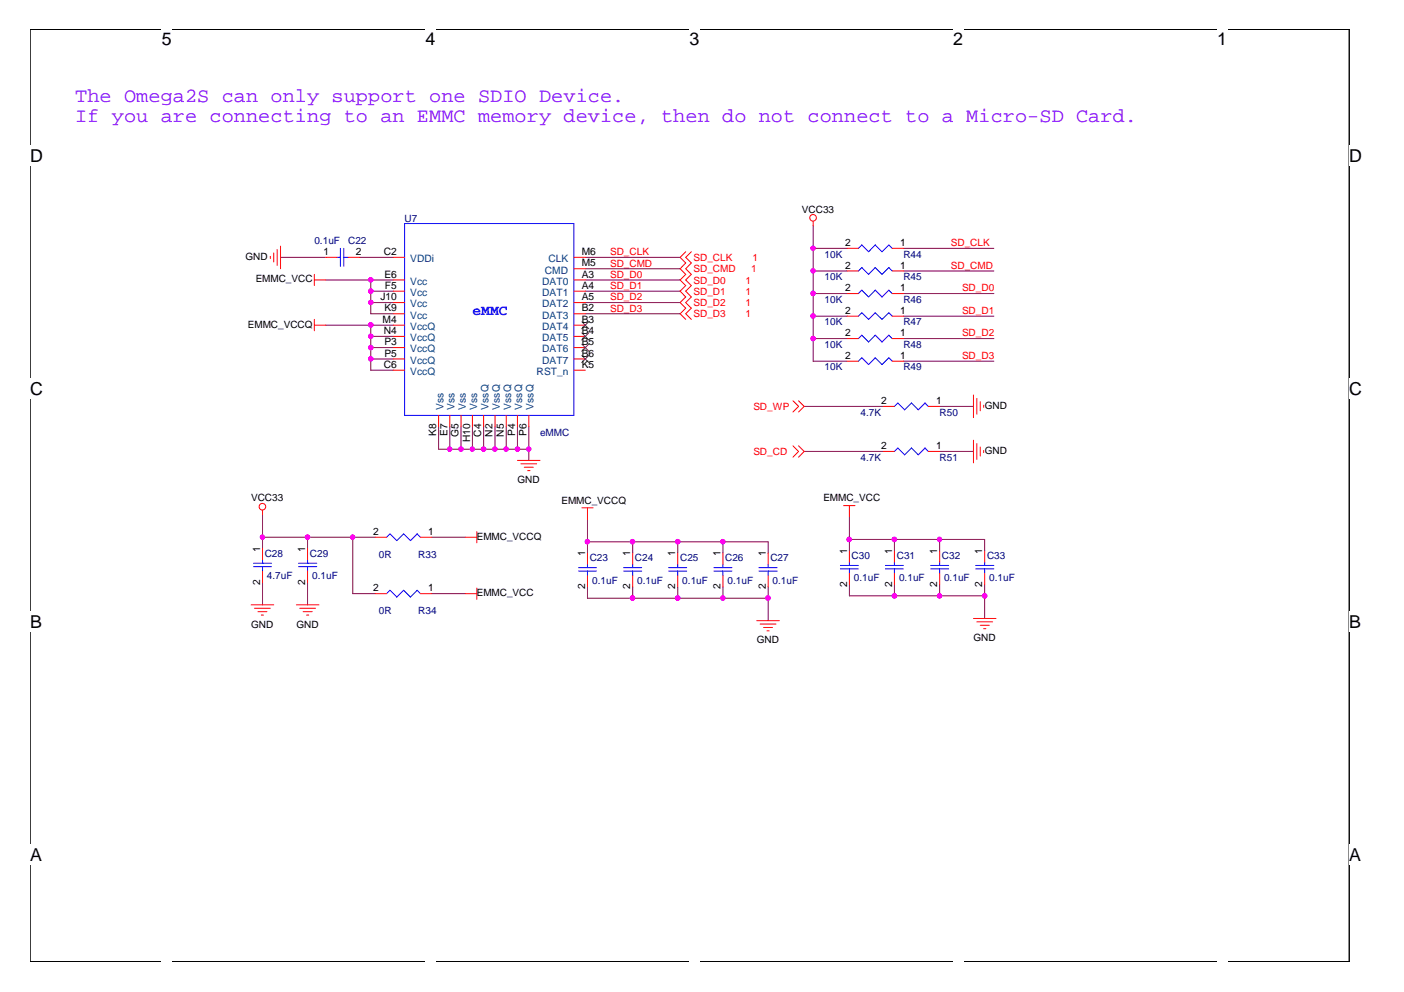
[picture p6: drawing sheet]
<svg xmlns="http://www.w3.org/2000/svg" width="297mm" height="210mm" viewBox="0 0 297 210" stroke-linecap="round" stroke-linejoin="round" font-family="sans-serif">
<path d="M6.3 6.2h279.2v197.3h-279.2z" fill="none" stroke="#000" stroke-width=".21"/>
<g fill="#fff">
<path d="M34.2 6.2h2.2v4.3h-2.2z"/>
<path d="M34.2 203.5h2.2v.1h-2.2z"/>
<path d="M90 6.2h2.2v4.3h-2.2z"/>
<path d="M90 203.5h2.2v.1h-2.2z"/>
<path d="M145.9 6.2h2.1v4.3h-2.1z"/>
<path d="M145.9 203.5h2.1v.1h-2.1z"/>
<path d="M201.7 6.2h2.1v4.3h-2.1z"/>
<path d="M201.7 203.5h2.1v.1h-2.1z"/>
<path d="M257.5 6.2h2.1v4.3h-2.1z"/>
<path d="M257.5 203.5h2.1v.1h-2.1z"/>
<path d="M6.3 30.9h2.8v4.2h-2.8z"/>
<path d="M285.5 30.9h2.7v4.2h-2.7z"/>
<path d="M6.3 80.2h2.8v4.2h-2.8z"/>
<path d="M285.5 80.2h2.7v4.2h-2.7z"/>
<path d="M6.3 129.5h2.6v4.2h-2.6z"/>
<path d="M285.5 129.5h2.5v4.2h-2.5z"/>
<path d="M6.3 178.8h2.6v4.2h-2.6z"/>
<path d="M285.5 178.8h2.5v4.2h-2.5z"/>
</g>
<g fill="none" stroke="#800040" stroke-width=".21">
<path d="M59.4 54.5h9.5M68.9 59.2h14.3M76.1 54.5h7.1M78.4 59.2v7.2h4.8M123.8 59.2h20.1M123.8 54.5h20.1M123.8 56.9h20.1M172 47.8v28.6h7.2M172 52.5h7.2M172 57.3h7.2M191.1 52.5h19.2M191.1 57.3h19.2"/>
<path d="M68.9 68.8h14.3M78.4 68.8v9.5h4.8M78.4 64h4.8M78.4 61.6h4.8M78.4 76h4.8M78.4 73.5h4.8M78.4 71.2h4.8M123.8 66.4h20.1M123.8 64h20.1M123.8 61.6h20.1M172 62.1h7.2M172 71.6h7.2"/>
<path d="M172 66.9h7.2M191.1 76.4h19.2M191.1 62.1h19.2M191.1 71.6h19.2M191.1 66.9h19.2M92.8 90.3v4.8h19.1M95.2 90.3v4.8M97.5 90.3v4.8M99.9 90.3v4.8M102.3 90.3v4.8M104.7 90.3v4.8M107.1 90.3v4.8"/>
<path d="M109.5 90.3v4.8M111.9 90.3v7.1M170.1 86h16.8M170.1 95.5h16.8M198.8 86h7.2M198.8 95.5h7.2M55.5 113.7h23.9M55.5 108.9v7.1M65.1 113.7v2.3M74.6 113.7v11.9h4.8M91.4 113.7h7.1M124.3 109.9v7.1"/>
<path d="M124.3 114.7h38.2v2.3M133.9 114.7v2.3M143.4 114.7v2.3M153 114.7v2.3M179.7 109.4v7.2M179.7 114.1h28.6v2.5M189.2 114.1v2.5M198.8 114.1v2.5M55.5 123.2v4.8M65.1 123.2v4.8M91.4 125.6h7.1M124.3 124.2v2.4h38.2"/>
<path d="M133.9 124.2v2.4M143.4 124.2v2.4M153 124.2v2.4M162.5 124.2v7.1M179.7 123.7v2.4h28.6M189.2 123.7v2.4M198.8 123.7v2.4M208.3 123.7v7.2"/>
</g>
<g fill="#f0f" stroke="#f0f" stroke-width=".21">
<circle cx="152.9" cy="114.6" r=".46"/>
<circle cx="143.4" cy="114.6" r=".47"/>
<circle cx="133.8" cy="114.6" r=".47"/>
<circle cx="133.8" cy="126.5" r=".47"/>
<circle cx="162.5" cy="126.5" r=".47"/>
<circle cx="152.9" cy="126.5" r=".46"/>
<circle cx="143.4" cy="126.5" r=".47"/>
<circle cx="179.7" cy="114.1" r=".47"/>
<circle cx="189.2" cy="114.1" r=".47"/>
<circle cx="198.8" cy="114.1" r=".46"/>
<circle cx="189.2" cy="126.1" r=".47"/>
<circle cx="208.3" cy="126.1" r=".47"/>
<circle cx="198.8" cy="126.1" r=".46"/>
<circle cx="124.3" cy="114.6" r=".46"/>
<circle cx="78.4" cy="59.2" r=".46"/>
<circle cx="78.4" cy="64" r=".46"/>
<circle cx="78.4" cy="61.6" r=".47"/>
<circle cx="78.4" cy="71.1" r=".46"/>
<circle cx="78.4" cy="68.8" r=".47"/>
<circle cx="78.4" cy="75.9" r=".46"/>
<circle cx="78.4" cy="73.5" r=".47"/>
<circle cx="95.1" cy="95" r=".45"/>
<circle cx="111.9" cy="95" r=".45"/>
<circle cx="109.5" cy="95" r=".46"/>
<circle cx="107.1" cy="95" r=".45"/>
<circle cx="104.7" cy="95" r=".46"/>
<circle cx="102.3" cy="95" r=".46"/>
<circle cx="99.9" cy="95" r=".45"/>
<circle cx="97.5" cy="95" r=".46"/>
<circle cx="74.6" cy="113.7" r=".45"/>
<circle cx="65.1" cy="113.7" r=".46"/>
<circle cx="55.5" cy="113.7" r=".45"/>
<circle cx="172" cy="57.3" r=".45"/>
<circle cx="172" cy="52.5" r=".45"/>
<circle cx="172" cy="62.1" r=".46"/>
<circle cx="172" cy="71.6" r=".46"/>
<circle cx="172" cy="66.9" r=".46"/>
</g>
<g fill="none" stroke="#f00" stroke-width=".21">
<path d="M57.2 54.2v.5M57.9 53.5v1.9M58.6 52.8v3.3M59.4 52.1v4.8M66.5 58.1v2.3M66.5 59.2h2.4M68.9 54.5h2.4M73.7 54.5h2.4M83.2 59.2h2.4M83.2 54.5h2.4M121.4 59.2h2.4M121.4 54.5h2.4"/>
<path d="M121.4 56.9h2.4M145.1 53.3l-1.2 1.2 1.2 1.1-1.2 1.3 1.2 1.2-1.2 1.1 1.2 1.2-1.2 1.2 1.2 1.2-1.2 1.2 1.2 1.2-1.2 1.2 1.2 1.2M146.3 53.3l-1.2 1.2 1.2 1.1-1.2 1.3 1.2 1.2-1.2 1.1 1.2 1.2-1.2 1.2 1.2 1.2-1.2 1.2 1.2 1.2-1.2 1.2 1.2 1.2M172 46.8v1M179.2 52.5h2.4M179.2 57.3h2.4M188.8 52.5h2.3M188.8 57.3h2.3M66.5 68.8h2.4M66.5 67.6v2.4M83.2 68.8h2.4M83.2 61.6h2.4"/>
<path d="M83.2 64h2.4M83.2 66.4h2.4M83.2 71.2h2.4M83.2 73.5h2.4M83.2 76h2.4M83.2 78.3h2.4M121.4 68.8h2.4M121.4 61.6h2.4M121.4 64h2.4M121.4 66.4h2.4M121.4 71.2h2.4M121.4 73.5h2.4"/>
<path d="M121.4 76h2.4M121.4 78.3h2.4M179.2 76.4h2.4M179.2 66.9h2.4M179.2 62.1h2.4M179.2 71.6h2.4M188.8 76.4h2.3M188.8 66.9h2.3M188.8 62.1h2.3M188.8 71.6h2.3M92.8 87.9v2.4M95.2 87.9v2.4"/>
<path d="M97.5 87.9v2.4M99.9 87.9v2.4M102.3 87.9v2.4M104.7 87.9v2.4M107.1 87.9v2.4M109.5 97.4h4.8M109.5 87.9v2.4M110.2 98.1h3.3M110.9 98.9h1.9M111.6 99.6h.5M111.9 87.9v2.4M167.8 84.8l1.2 1.2-1.2 1.2"/>
<path d="M167.8 94.3l1.2 1.2-1.2 1.2M169 84.8l1.1 1.2-1.1 1.2M169 94.3l1.1 1.2-1.1 1.2M186.9 86h2.3M186.9 95.5h2.3M196.4 86h2.4M196.4 95.5h2.4M206 83.6v4.8M206 93.1v4.8M206.7 84.3v3.3M206.7 93.9v3.3M207.4 85v1.9"/>
<path d="M207.4 94.6v1.9M208.1 85.7v.5M208.1 95.3v.5M55.5 108v.9M55.5 116v2.5M65.1 116v2.5M79.4 113.7h2.4M88.9 113.7h2.5M98.5 113.7h2.4M100.9 112.5v2.4M123.1 107.5h2.4M124.3 107.5v2.4"/>
<path d="M124.3 117v2.4M133.9 117v2.4M143.4 117v2.4M153 117v2.4M162.5 117v2.4M178.5 107h2.4M179.7 107v2.4M179.7 116.6v2.3M189.2 116.6v2.3M198.8 116.6v2.3M208.3 116.6v2.3M53.1 128h4.8"/>
<path d="M53.8 128.7h3.4M54.6 129.4h1.9M55.3 130.1h.5M55.5 120.8v2.4M62.7 128h4.8M63.4 128.7h3.4M64.1 129.4h1.9M64.9 130.1h.4M65.1 120.8v2.4M79.4 125.6h2.4M88.9 125.6h2.5M98.5 125.6h2.4"/>
<path d="M100.9 124.4v2.4M124.3 121.8v2.4M133.9 121.8v2.4M143.4 121.8v2.4M153 121.8v2.4M160.1 131.3h4.8M160.8 132.1h3.4M161.5 132.8h1.9M162.3 133.5h.4M162.5 121.8v2.4M179.7 121.3v2.4M189.2 121.3v2.4"/>
<path d="M198.8 121.3v2.4M206 130.9h4.7M206.7 131.6h3.3M207.4 132.3h1.9M208.1 133h.5M208.3 121.3v2.4"/>
<circle cx="172" cy="46.1" r=".7"/>
<circle cx="55.5" cy="107.2" r=".7"/>
</g>
<g fill="none" stroke="#00f" stroke-width=".21">
<path d="M71.3 54.5h.7M72 52.5v3.9M72.7 54.5h1M72.7 52.5v3.9M85.6 47.3h35.8v40.6h-35.8zM181.6 52.5l.7-.7 1.5 1.5 1.4-1.5 1.4 1.5 1.4-1.5 .8 .7M181.6 57.3l.7-.7 1.5 1.5 1.4-1.5 1.4 1.5 1.4-1.5 .8 .7M181.6 76.4l.7-.7 1.5 1.4 1.4-1.4 1.4 1.4 1.4-1.4 .8 .7M181.6 66.9l.7-.7 1.5 1.4 1.4-1.4 1.4 1.4 1.4-1.4 .8 .7M181.6 62.1l.7-.7 1.5 1.4 1.4-1.4 1.4 1.4 1.4-1.4 .8 .7M181.6 71.6l.7-.7 1.5 1.5 1.4-1.5 1.4 1.5 1.4-1.5 .8 .7M189.2 86l.7-.7 1.5 1.4 1.4-1.4 1.5 1.4 1.4-1.4 .7 .7"/>
<path d="M189.2 95.5l.7-.7 1.5 1.4 1.4-1.4 1.5 1.4 1.4-1.4 .7 .7M53.6 119.2h3.8M53.6 119.9h3.8M55.5 118.5v.7M55.5 119.9v.9M63.2 119.2h3.8M63.2 119.9h3.8M65.1 118.5v.7M65.1 119.9v.9M81.8 113.7l.7-.7 1.4 1.4 1.5-1.4 1.4 1.4 1.5-1.4 .6 .7M124.3 119.4v.7M133.9 119.4v.7"/>
<path d="M143.4 119.4v.7M153 119.4v.7M162.5 119.4v.7M177.8 119.6h3.8M179.7 118.9v.7M187.3 119.6h3.8M189.2 118.9v.7M196.9 119.6h3.8M198.8 118.9v.7M206.4 119.6h3.9M208.3 118.9v.7M81.8 125.6l.7-.7 1.4 1.4 1.5-1.4 1.4 1.4 1.5-1.4 .6 .7"/>
<path d="M122.4 120.1h3.8M122.4 120.8h3.8M124.3 120.8v1M132 120.1h3.8M132 120.8h3.8M133.9 120.8v1M141.5 120.1h3.8M141.5 120.8h3.8M143.4 120.8v1M151 120.1h3.9M151 120.8h3.9M153 120.8v1"/>
<path d="M160.6 120.1h3.8M160.6 120.8h3.8M162.5 120.8v1M177.8 120.4h3.8M179.7 120.4v.9M187.3 120.4h3.8M189.2 120.4v.9M196.9 120.4h3.8M198.8 120.4v.9M206.4 120.4h3.9M208.3 120.4v.9"/>
</g>
<path d="M123.1 68.1l1.5 1.5M123.1 70.5l1.5 1.4M123.1 72.8l1.5 1.5M123.1 75.2l1.5 1.5M124.5 68.1l-1.4 1.5M124.5 70.5l-1.4 1.4M124.5 72.8l-1.4 1.5M124.5 75.2l-1.4 1.5" fill="none" stroke="#804000" stroke-width=".21"/>
<g font-size="4.3" fill="#8000ff">
<text x="15.9" y="21.6">The Omega2S can only support one SDIO Device.</text>
<text x="15.9" y="25.9">If you are connecting to an EMMC memory device, then do not connect to a Micro-SD Card.</text>
</g>
<g font-size="3.8">
<text x="34.2" y="9.6">5</text>
<text x="90" y="9.6">4</text>
<text x="145.9" y="9.6">3</text>
<text x="201.7" y="9.6">2</text>
<text x="257.5" y="9.6">1</text>
<text x="6.3" y="34.3">D</text>
<text x="285.5" y="34.3">D</text>
<text x="6.3" y="83.5">C</text>
<text x="285.5" y="83.5">C</text>
<text x="6.3" y="132.9">B</text>
<text x="285.5" y="132.9">B</text>
<text x="6.3" y="182.2">A</text>
<text x="285.5" y="182.2">A</text>
</g>
<text font-size="3.1" fill="#00f" x="99.9" y="66.6">eMMC</text>
<g font-size="2.2">
<text x="68.5" y="53.9">1</text>
<text x="75.3" y="53.9">2</text>
<text x="81.2" y="53.9">C2</text>
<text x="123.1" y="53.9">M6</text>
<text x="178.8" y="52">2</text>
<text x="190.4" y="52">1</text>
<text x="81.3" y="58.7">E6</text>
<text x="123.1" y="56.4">M5</text>
<text x="123.1" y="58.7">A3</text>
<text x="178.8" y="56.8">2</text>
<text x="190.4" y="56.8">1</text>
<text x="80.5" y="63.5">J10</text>
<text x="81.3" y="65.9">K9</text>
<text x="81.4" y="61.1">F5</text>
<text x="123.1" y="61.1">A4</text>
<text x="123.1" y="63.5">A5</text>
<text x="123.1" y="65.9">B2</text>
<text x="178.8" y="61.6">2</text>
<text x="190.4" y="61.6">1</text>
<text x="80.9" y="68.3">M4</text>
<text x="81.2" y="70.7">N4</text>
<text x="123.1" y="68.3">B3</text>
<text x="123.1" y="70.7">B4</text>
<text x="178.8" y="66.4">2</text>
<text x="178.8" y="71.1">2</text>
<text x="190.4" y="66.4">1</text>
<text x="190.4" y="71.1">1</text>
<text x="81.2" y="77.8">C6</text>
<text x="81.3" y="73">P3</text>
<text x="81.3" y="75.5">P5</text>
<text x="123.1" y="77.8">K5</text>
<text x="123.1" y="73">B5</text>
<text x="123.1" y="75.5">B6</text>
<text x="178.8" y="75.9">2</text>
<text x="190.4" y="75.9">1</text>
<text x="186.4" y="85.5">2</text>
<text x="198" y="85.5">1</text>
<text x="92.3" y="92.3" transform="rotate(-90 92.3 92.3)">K8</text>
<text x="94.7" y="92.3" transform="rotate(-90 94.7 92.3)">E7</text>
<text x="97" y="92.5" transform="rotate(-90 97 92.5)">G5</text>
<text x="99.4" y="93.6" transform="rotate(-90 99.4 93.6)">H10</text>
<text x="101.8" y="92.4" transform="rotate(-90 101.8 92.4)">C4</text>
<text x="104.2" y="92.4" transform="rotate(-90 104.2 92.4)">N2</text>
<text x="106.6" y="92.4" transform="rotate(-90 106.6 92.4)">N5</text>
<text x="109" y="92.3" transform="rotate(-90 109 92.3)">P4</text>
<text x="111.4" y="92.3" transform="rotate(-90 111.4 92.3)">P6</text>
<text x="186.4" y="95">2</text>
<text x="198" y="95">1</text>
<text x="79" y="113.2">2</text>
<text x="90.6" y="113.2">1</text>
<text x="55" y="116.8" transform="rotate(-90 55 116.8)">1</text>
<text x="64.6" y="116.8" transform="rotate(-90 64.6 116.8)">1</text>
<text x="123.8" y="117.7" transform="rotate(-90 123.8 117.7)">1</text>
<text x="133.3" y="117.7" transform="rotate(-90 133.3 117.7)">1</text>
<text x="142.9" y="117.7" transform="rotate(-90 142.9 117.7)">1</text>
<text x="152.4" y="117.7" transform="rotate(-90 152.4 117.7)">1</text>
<text x="162" y="117.7" transform="rotate(-90 162 117.7)">1</text>
<text x="179.2" y="117.3" transform="rotate(-90 179.2 117.3)">1</text>
<text x="188.7" y="117.3" transform="rotate(-90 188.7 117.3)">1</text>
<text x="198.3" y="117.3" transform="rotate(-90 198.3 117.3)">1</text>
<text x="207.8" y="117.3" transform="rotate(-90 207.8 117.3)">1</text>
<text x="55" y="123.7" transform="rotate(-90 55 123.7)">2</text>
<text x="64.6" y="123.7" transform="rotate(-90 64.6 123.7)">2</text>
<text x="79" y="125.1">2</text>
<text x="90.6" y="125.1">1</text>
<text x="123.8" y="124.7" transform="rotate(-90 123.8 124.7)">2</text>
<text x="133.3" y="124.7" transform="rotate(-90 133.3 124.7)">2</text>
<text x="142.9" y="124.7" transform="rotate(-90 142.9 124.7)">2</text>
<text x="152.4" y="124.7" transform="rotate(-90 152.4 124.7)">2</text>
<text x="162" y="124.7" transform="rotate(-90 162 124.7)">2</text>
<text x="179.2" y="124.2" transform="rotate(-90 179.2 124.2)">2</text>
<text x="188.7" y="124.2" transform="rotate(-90 188.7 124.2)">2</text>
<text x="198.3" y="124.2" transform="rotate(-90 198.3 124.2)">2</text>
<text x="207.8" y="124.2" transform="rotate(-90 207.8 124.2)">2</text>
</g>
<g font-size="2.2" fill="#004080">
<text x="86.8" y="55.5">VDDi</text>
<text x="115.3" y="57.9">CMD</text>
<text x="116" y="55.5">CLK</text>
<text x="86.8" y="60.3">Vcc</text>
<text x="86.8" y="62.6">Vcc</text>
<text x="86.8" y="65">Vcc</text>
<text x="114.7" y="60.3">DAT0</text>
<text x="114.7" y="62.6">DAT1</text>
<text x="114.7" y="65">DAT2</text>
<text x="86.8" y="67.4">Vcc</text>
<text x="86.8" y="69.8">VccQ</text>
<text x="114.7" y="67.4">DAT3</text>
<text x="114.7" y="69.8">DAT4</text>
<text x="86.8" y="72.2">VccQ</text>
<text x="86.8" y="74.6">VccQ</text>
<text x="86.8" y="77">VccQ</text>
<text x="114.7" y="72.2">DAT5</text>
<text x="114.7" y="74.6">DAT6</text>
<text x="114.7" y="77">DAT7</text>
<text x="86.8" y="79.3">VccQ</text>
<text x="113.5" y="79.3">RST_n</text>
<text x="93.8" y="86.7" transform="rotate(-90 93.8 86.7)">Vss</text>
<text x="96.2" y="86.7" transform="rotate(-90 96.2 86.7)">Vss</text>
<text x="98.6" y="86.7" transform="rotate(-90 98.6 86.7)">Vss</text>
<text x="101" y="86.7" transform="rotate(-90 101 86.7)">Vss</text>
<text x="103.3" y="86.7" transform="rotate(-90 103.3 86.7)">VssQ</text>
<text x="105.7" y="86.7" transform="rotate(-90 105.7 86.7)">VssQ</text>
<text x="108.1" y="86.7" transform="rotate(-90 108.1 86.7)">VssQ</text>
<text x="110.5" y="86.7" transform="rotate(-90 110.5 86.7)">VssQ</text>
<text x="112.9" y="86.7" transform="rotate(-90 112.9 86.7)">VssQ</text>
</g>
<g font-size="2.1" fill="#000080">
<text x="85.6" y="46.9">U7</text>
<text x="66.5" y="51.6">0.1uF</text>
<text x="73.7" y="51.6">C22</text>
<text x="174.5" y="54.5">10K</text>
<text x="174.5" y="59.3">10K</text>
<text x="191.1" y="54.5">R44</text>
<text x="191.1" y="59.3">R45</text>
<text x="174.5" y="64.1">10K</text>
<text x="191.1" y="64.1">R46</text>
<text x="174.5" y="68.8">10K</text>
<text x="191.1" y="68.8">R47</text>
<text x="174.5" y="73.6">10K</text>
<text x="191.1" y="73.6">R48</text>
<text x="174.5" y="78.4">10K</text>
<text x="191.1" y="78.4">R49</text>
<text x="182.1" y="87.9">4.7K</text>
<text x="198.8" y="87.9">R50</text>
<text x="114.3" y="92.2">eMMC</text>
<text x="182.1" y="97.5">4.7K</text>
<text x="198.8" y="97.5">R51</text>
<text x="56" y="117.8">C28</text>
<text x="65.6" y="117.8">C29</text>
<text x="80.1" y="118">0R</text>
<text x="88.5" y="118">R33</text>
<text x="124.8" y="118.7">C23</text>
<text x="134.3" y="118.7">C24</text>
<text x="143.9" y="118.7">C25</text>
<text x="153.4" y="118.7">C26</text>
<text x="163" y="118.7">C27</text>
<text x="180.2" y="118.3">C30</text>
<text x="189.7" y="118.3">C31</text>
<text x="199.3" y="118.3">C32</text>
<text x="208.8" y="118.3">C33</text>
<text x="56.5" y="122.6">4.7uF</text>
<text x="66" y="122.6">0.1uF</text>
<text x="125.3" y="123.5">0.1uF</text>
<text x="134.8" y="123.5">0.1uF</text>
<text x="144.4" y="123.5">0.1uF</text>
<text x="153.9" y="123.5">0.1uF</text>
<text x="163.4" y="123.5">0.1uF</text>
<text x="180.6" y="123">0.1uF</text>
<text x="190.2" y="123">0.1uF</text>
<text x="199.7" y="123">0.1uF</text>
<text x="209.3" y="123">0.1uF</text>
<text x="80.1" y="129.9">0R</text>
<text x="88.5" y="129.9">R34</text>
</g>
<g font-size="2.1">
<text x="169.7" y="45">VCC33</text>
<text x="51.9" y="55">GND</text>
<text x="54.1" y="59.7">EMMC_VCC</text>
<text x="52.5" y="69.3">EMMC_VCCQ</text>
<text x="208.3" y="86.5">GND</text>
<text x="208.3" y="96.1">GND</text>
<text x="53.1" y="106.1">VCC33</text>
<text x="109.5" y="102.2">GND</text>
<text x="118.8" y="106.6">EMMC_VCCQ</text>
<text x="174.2" y="106.1">EMMC_VCC</text>
<text x="100.9" y="114.2">EMMC_VCCQ</text>
<text x="100.9" y="126.1">EMMC_VCC</text>
<text x="53.1" y="132.8">GND</text>
<text x="62.7" y="132.8">GND</text>
<text x="160.1" y="136.2">GND</text>
<text x="206" y="135.7">GND</text>
</g>
<g font-size="2.1" fill="#f00">
<text x="129.1" y="54">SD_CLK</text>
<text x="201.2" y="52.1">SD_CLK</text>
<text x="129.1" y="56.4">SD_CMD</text>
<text x="129.1" y="58.8">SD_D0</text>
<text x="146.7" y="55.2">SD_CLK</text>
<text x="146.7" y="57.6">SD_CMD</text>
<text x="158.9" y="57.6">1</text>
<text x="159.2" y="55.2">1</text>
<text x="201.2" y="56.9">SD_CMD</text>
<text x="129.1" y="65.9">SD_D3</text>
<text x="129.1" y="61.1">SD_D1</text>
<text x="129.1" y="63.6">SD_D2</text>
<text x="146.7" y="62.4">SD_D1</text>
<text x="146.7" y="60">SD_D0</text>
<text x="146.7" y="64.8">SD_D2</text>
<text x="157.7" y="62.4">1</text>
<text x="157.7" y="60">1</text>
<text x="157.7" y="64.8">1</text>
<text x="203.5" y="61.7">SD_D0</text>
<text x="146.7" y="67.2">SD_D3</text>
<text x="157.7" y="67.2">1</text>
<text x="203.5" y="71.2">SD_D2</text>
<text x="203.5" y="66.4">SD_D1</text>
<text x="203.5" y="76">SD_D3</text>
<text x="159.4" y="86.8">SD_WP</text>
<text x="159.4" y="96.3">SD_CD</text>
</g>
</svg>
